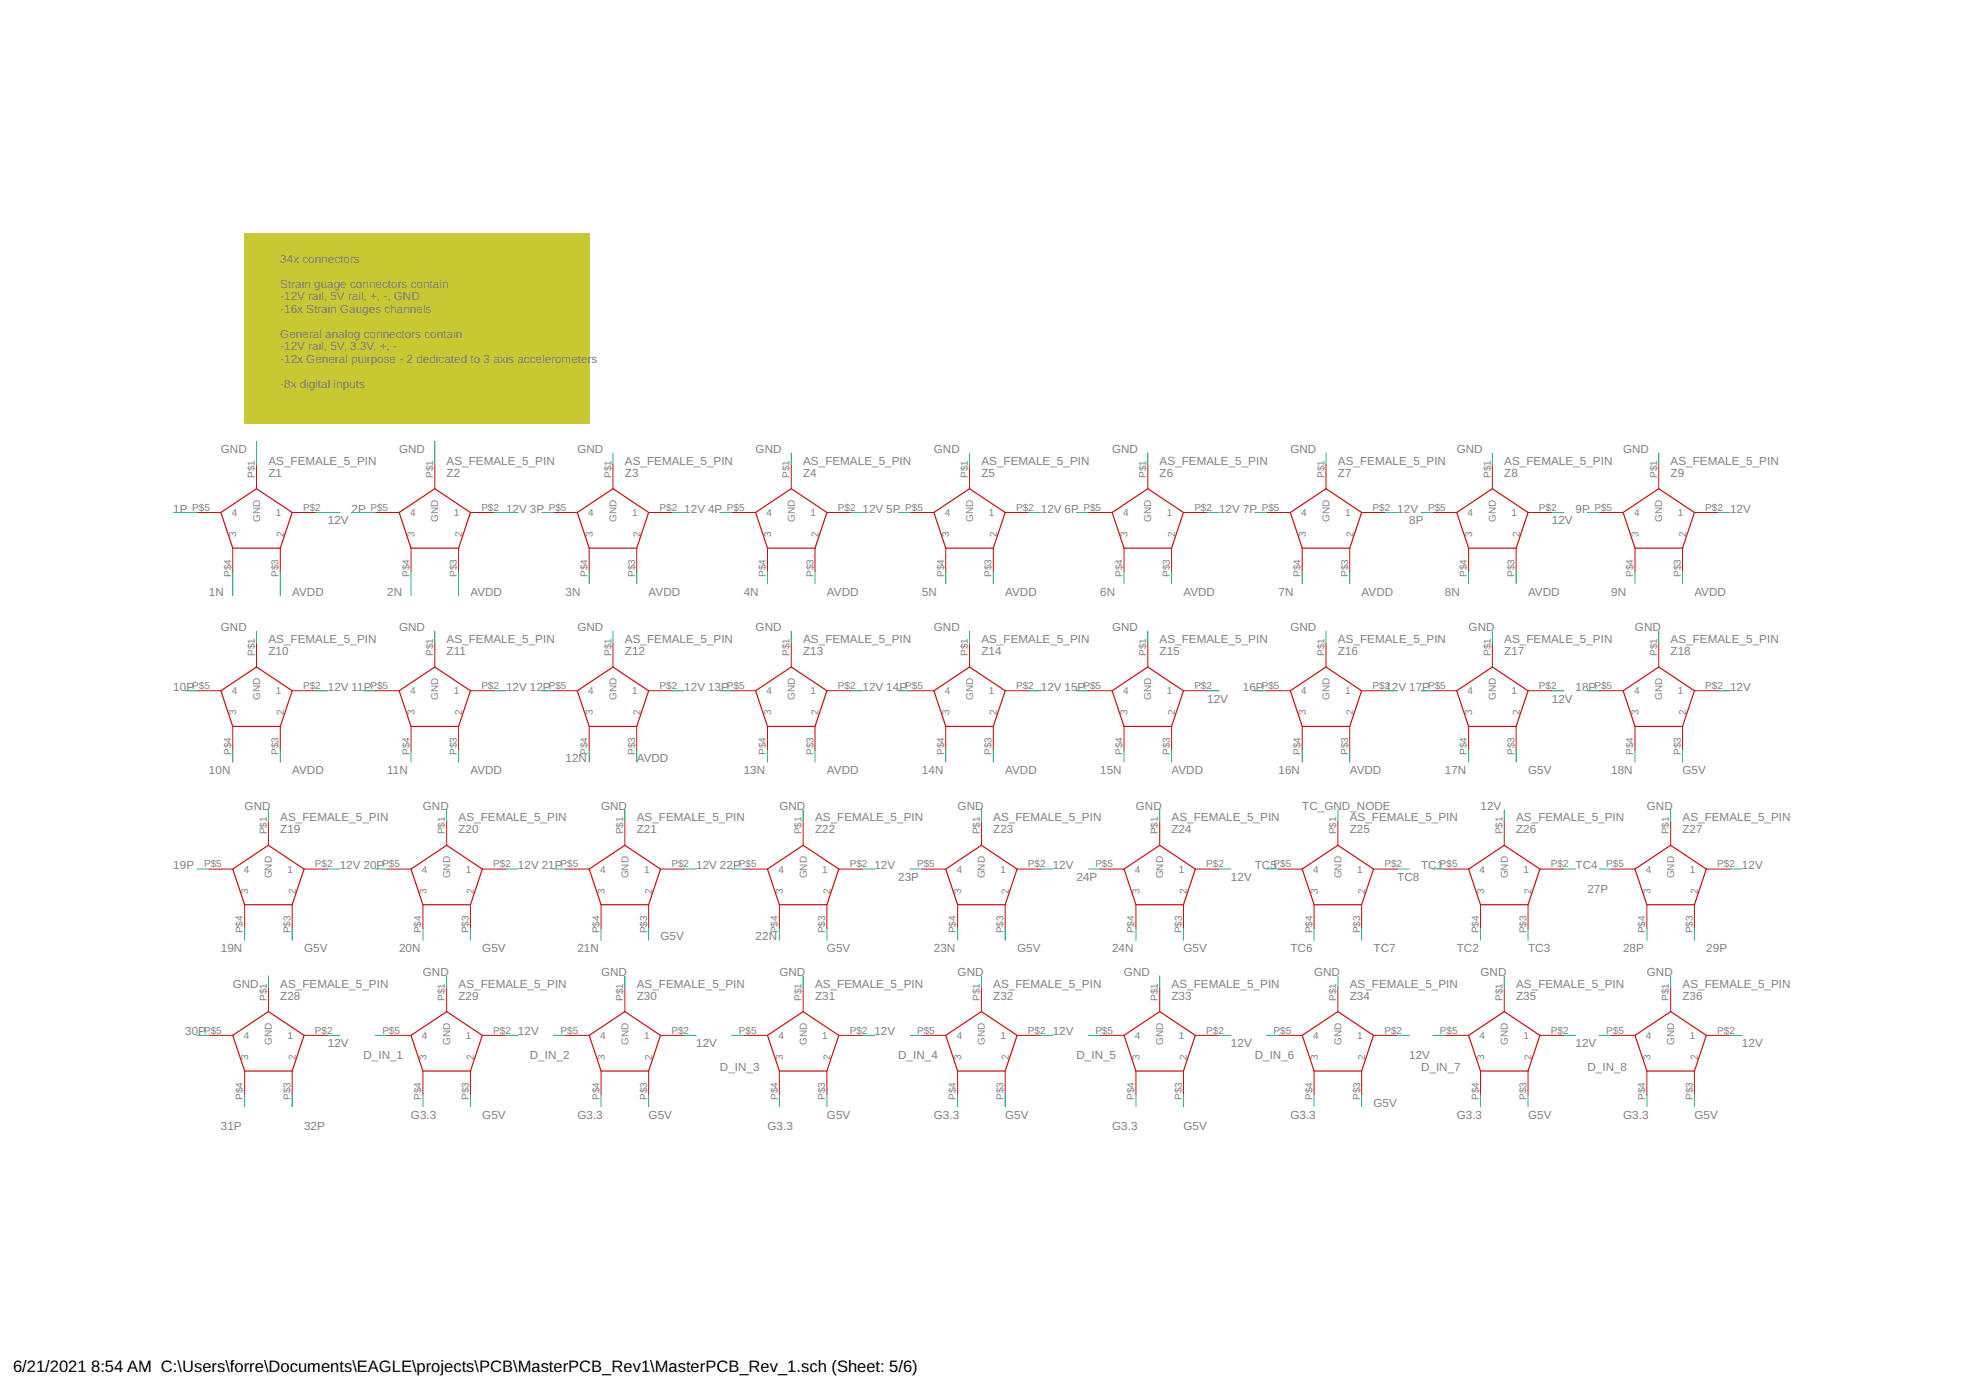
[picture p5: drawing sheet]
<svg xmlns="http://www.w3.org/2000/svg" width="420mm" height="297mm" viewBox="0 0 420 297" stroke-linecap="round" stroke-linejoin="round" font-family="sans-serif">
<path d="M52.3 49.8h73.6v40.7h-73.6z" fill="#c8c832" stroke="#c8c832" stroke-width=".21"/>
<g fill="none" stroke="#c90d0c" stroke-width=".25">
<path d="M47.2 109.5l7.6-5.1 7.6 5.1-2.5 7.6h-10.2zM85.3 109.5l7.6-5.1 7.6 5.1-2.5 7.6h-10.2zM123.4 109.5l7.6-5.1 7.6 5.1-2.5 7.6h-10.2zM161.5 109.5l7.6-5.1 7.6 5.1-2.5 7.6h-10.2zM199.6 109.5l7.6-5.1 7.6 5.1-2.5 7.6h-10.2zM237.7 109.5l7.6-5.1 7.6 5.1-2.5 7.6h-10.2zM275.8 109.5l7.6-5.1 7.6 5.1-2.5 7.6h-10.2zM311.3 109.5l7.6-5.1 7.7 5.1-2.6 7.6h-10.1zM346.9 109.5l7.6-5.1 7.6 5.1-2.5 7.6h-10.2zM47.2 147.6l7.6-5.1 7.6 5.1-2.5 7.6h-10.2zM85.3 147.6l7.6-5.1 7.6 5.1-2.5 7.6h-10.2zM123.4 147.6l7.6-5.1 7.6 5.1-2.5 7.6h-10.2z"/>
<path d="M161.5 147.6l7.6-5.1 7.6 5.1-2.5 7.6h-10.2zM199.6 147.6l7.6-5.1 7.6 5.1-2.5 7.6h-10.2zM237.7 147.6l7.6-5.1 7.6 5.1-2.5 7.6h-10.2zM275.8 147.6l7.6-5.1 7.6 5.1-2.5 7.6h-10.2zM311.3 147.6l7.6-5.1 7.7 5.1-2.6 7.6h-10.1zM346.9 147.6l7.6-5.1 7.6 5.1-2.5 7.6h-10.2zM49.7 185.7l7.7-5.1 7.6 5.1-2.6 7.6h-10.1zM87.8 185.7l7.7-5.1 7.6 5.1-2.6 7.6h-10.1zM125.9 185.7l7.6-5.1 7.7 5.1-2.6 7.6h-10.1zM164 185.7l7.6-5.1 7.7 5.1-2.6 7.6h-10.1zM202.1 185.7l7.6-5.1 7.7 5.1-2.6 7.6h-10.1zM240.2 185.7l7.6-5.1 7.7 5.1-2.6 7.6h-10.1z"/>
<path d="M278.3 185.7l7.6-5.1 7.6 5.1-2.5 7.6h-10.2zM313.9 185.7l7.6-5.1 7.6 5.1-2.5 7.6h-10.2zM349.4 185.7l7.6-5.1 7.7 5.1-2.6 7.6h-10.1zM49.7 221.3l7.7-5.1 7.6 5.1-2.6 7.6h-10.1zM87.8 221.3l7.7-5.1 7.6 5.1-2.6 7.6h-10.1zM125.9 221.3l7.6-5.1 7.7 5.1-2.6 7.6h-10.1zM164 221.3l7.6-5.1 7.7 5.1-2.6 7.6h-10.1zM202.1 221.3l7.6-5.1 7.7 5.1-2.6 7.6h-10.1zM240.2 221.3l7.6-5.1 7.7 5.1-2.6 7.6h-10.1zM278.3 221.3l7.6-5.1 7.6 5.1-2.5 7.6h-10.2zM313.9 221.3l7.6-5.1 7.6 5.1-2.5 7.6h-10.2zM349.4 221.3l7.6-5.1 7.7 5.1-2.6 7.6h-10.1z"/>
</g>
<g fill="none" stroke="#c90d0c" stroke-width=".21">
<path d="M54.8 99.4v5M92.9 99.4v5M131 99.4v5M169.1 99.4v5M207.2 99.4v5M245.3 99.4v5M283.4 99.4v5M318.9 99.4v5M354.5 99.4v5M42.1 109.5h5.1M49.7 117.1v5.1M59.9 117.1v5.1"/>
<path d="M62.4 109.5h5.1M80.2 109.5h5.1M87.8 117.1v5.1M98 117.1v5.1M100.5 109.5h5.1M118.3 109.5h5.1M125.9 117.1v5.1M136.1 117.1v5.1M138.6 109.5h5.1M156.4 109.5h5.1M164 117.1v5.1M174.2 117.1v5.1"/>
<path d="M176.7 109.5h5.1M194.5 109.5h5.1M202.1 117.1v5.1M212.3 117.1v5.1M214.8 109.5h5.1M232.6 109.5h5.1M240.2 117.1v5.1M250.4 117.1v5.1M252.9 109.5h5.1M270.7 109.5h5.1M278.3 117.1v5.1M288.5 117.1v5.1"/>
<path d="M291 109.5h5.1M306.2 109.5h5.1M313.9 117.1v5.1M324 117.1v5.1M326.6 109.5h5M341.8 109.5h5.1M349.4 117.1v5.1M359.6 117.1v5.1M362.1 109.5h5.1M54.8 137.5v5M92.9 137.5v5M131 137.5v5"/>
<path d="M169.1 137.5v5M207.2 137.5v5M245.3 137.5v5M283.4 137.5v5M318.9 137.5v5M354.5 137.5v5M42.1 147.6h5.1M49.7 155.2v5.1M59.9 155.2v5.1M62.4 147.6h5.1M80.2 147.6h5.1M87.8 155.2v5.1"/>
<path d="M98 155.2v5.1M100.5 147.6h5.1M118.3 147.6h5.1M125.9 155.2v5.1M136.1 155.2v5.1M138.6 147.6h5.1M156.4 147.6h5.1M164 155.2v5.1M174.2 155.2v5.1M176.7 147.6h5.1M194.5 147.6h5.1M202.1 155.2v5.1"/>
<path d="M212.3 155.2v5.1M214.8 147.6h5.1M232.6 147.6h5.1M240.2 155.2v5.1M250.4 155.2v5.1M252.9 147.6h5.1M270.7 147.6h5.1M278.3 155.2v5.1M288.5 155.2v5.1M291 147.6h5.1M306.2 147.6h5.1M313.9 155.2v5.1"/>
<path d="M324 155.2v5.1M326.6 147.6h5M341.8 147.6h5.1M349.4 155.2v5.1M359.6 155.2v5.1M362.1 147.6h5.1M57.4 175.6v5M95.5 175.6v5M133.5 175.6v5M171.6 175.6v5M209.7 175.6v5M247.8 175.6v5"/>
<path d="M285.9 175.6v5M321.5 175.6v5M357 175.6v5M44.7 185.7h5M52.3 193.3v5.1M62.4 193.3v5.1M65 185.7h5.1M82.8 185.7h5M90.4 193.3v5.1M100.5 193.3v5.1M103.1 185.7h5.1M120.8 185.7h5.1"/>
<path d="M128.5 193.3v5.1M138.6 193.3v5.1M141.2 185.7h5M158.9 185.7h5.1M166.6 193.3v5.1M176.7 193.3v5.1M179.3 185.7h5M197 185.7h5.1M204.7 193.3v5.1M214.8 193.3v5.1M217.4 185.7h5M235.1 185.7h5.1"/>
<path d="M242.8 193.3v5.1M252.9 193.3v5.1M255.5 185.7h5M273.2 185.7h5.1M280.8 193.3v5.1M291 193.3v5.1M293.5 185.7h5.1M308.8 185.7h5.1M316.4 193.3v5.1M326.6 193.3v5.1M329.1 185.7h5.1M344.3 185.7h5.1"/>
<path d="M352 193.3v5.1M362.1 193.3v5.1M364.7 185.7h5M57.4 211.1v5.1M95.5 211.1v5.1M133.5 211.1v5.1M171.6 211.1v5.1M209.7 211.1v5.1M247.8 211.1v5.1M285.9 211.1v5.1M321.5 211.1v5.1M357 211.1v5.1"/>
<path d="M44.7 221.3h5M52.3 228.9v5.1M62.4 228.9v5.1M65 221.3h5.1M82.8 221.3h5M90.4 228.9v5.1M100.5 228.9v5.1M103.1 221.3h5.1M120.8 221.3h5.1M128.5 228.9v5.1M138.6 228.9v5.1M141.2 221.3h5"/>
<path d="M158.9 221.3h5.1M166.6 228.9v5.1M176.7 228.9v5.1M179.3 221.3h5M197 221.3h5.1M204.7 228.9v5.1M214.8 228.9v5.1M217.4 221.3h5M235.1 221.3h5.1M242.8 228.9v5.1M252.9 228.9v5.1M255.5 221.3h5"/>
<path d="M273.2 221.3h5.1M280.8 228.9v5.1M291 228.9v5.1M293.5 221.3h5.1M308.8 221.3h5.1M316.4 228.9v5.1M326.6 228.9v5.1M329.1 221.3h5.1M344.3 221.3h5.1M352 228.9v5.1M362.1 228.9v5.1M364.7 221.3h5"/>
</g>
<g fill="none" stroke="#0dab76" stroke-width=".21">
<path d="M54.8 94.3v5.1M92.9 94.3v5.1M131 96.8v2.6M169.1 96.8v2.6M207.2 96.8v2.6M245.3 96.8v2.6M283.4 96.8v2.6M318.9 96.8v2.6M354.5 96.8v2.6M37 109.5h5.1M67.5 109.5h5.1M75.1 109.5h5.1"/>
<path d="M105.6 109.5h5.1M115.8 109.5h2.5M143.7 109.5h2.5M153.9 109.5h2.5M181.8 109.5h2.5M192 109.5h2.5M219.9 109.5h2.5M230.1 109.5h2.5M258 109.5h2.5M268.1 109.5h2.6M296.1 109.5h2.5M303.7 109.5h2.5"/>
<path d="M331.6 109.5h2.6M339.3 109.5h2.5M367.2 109.5h2.5M49.7 122.2v5.1M54.8 134.9v2.6M59.9 122.2v5.1M87.8 122.2v5.1M92.9 134.9v2.6M98 122.2v5.1M125.9 122.2v2.6M131 134.9v2.6M136.1 122.2v2.6"/>
<path d="M164 122.2v2.6M169.1 134.9v2.6M174.2 122.2v2.6M202.1 122.2v2.6M207.2 134.9v2.6M212.3 122.2v2.6M240.2 122.2v2.6M245.3 134.9v2.6M250.4 122.2v2.6M278.3 122.2v2.6M283.4 134.9v2.6M288.5 122.2v2.6"/>
<path d="M313.9 122.2v2.6M318.9 134.9v2.6M324 122.2v2.6M349.4 122.2v2.6M354.5 134.9v2.6M359.6 122.2v2.6M39.6 147.6h2.5M67.5 147.6h2.6M77.7 147.6h2.5M105.6 147.6h2.6M115.8 147.6h2.5M143.7 147.6h2.5"/>
<path d="M153.9 147.6h2.5M181.8 147.6h2.5M192 147.6h2.5M219.9 147.6h2.5M230.1 147.6h2.5M258 147.6h2.5M268.1 147.6h2.6M296.1 147.6h2.5M303.7 147.6h2.5M331.6 147.6h2.6M339.3 147.6h2.5M367.2 147.6h2.5"/>
<path d="M49.7 160.3v2.6M57.4 173v2.6M59.9 160.3v2.6M87.8 160.3v2.6M95.5 173v2.6M98 160.3v2.6M125.9 160.3v2.6M133.5 173v2.6M136.1 160.3v2.6M164 160.3v2.6M171.6 173v2.6M174.2 160.3v2.6"/>
<path d="M202.1 160.3v2.6M209.7 173v2.6M212.3 160.3v2.6M240.2 160.3v2.6M247.8 173v2.6M250.4 160.3v2.6M278.3 160.3v2.6M285.9 173v2.6M288.5 160.3v2.6M313.9 160.3v2.6M321.5 173v2.6M324 160.3v2.6"/>
<path d="M349.4 160.3v2.6M357 173v2.6M359.6 160.3v2.6M42.1 185.7h2.6M52.3 198.4v2.5M62.4 198.4v2.5M70.1 185.7h2.5M80.2 185.7h2.6M90.4 198.4v2.5M100.5 198.4v2.5M108.2 185.7h2.5M118.3 185.7h2.5"/>
<path d="M128.5 198.4v2.5M138.6 198.4v2.5M146.2 185.7h2.6M156.4 185.7h2.5M166.6 198.4v2.5M176.7 198.4v2.5M184.3 185.7h2.6M194.5 185.7h2.5M204.7 198.4v2.5M214.8 198.4v2.5M222.4 185.7h2.6M232.6 185.7h2.5"/>
<path d="M242.8 198.4v2.5M252.9 198.4v2.5M260.5 185.7h2.6M270.7 185.7h2.5M280.8 198.4v2.5M291 198.4v2.5M298.6 185.7h2.6M306.2 185.7h2.6M316.4 198.4v2.5M326.6 198.4v2.5M334.2 185.7h2.5M341.8 185.7h2.5"/>
<path d="M352 198.4v2.5M362.1 198.4v2.5M369.7 185.7h2.6M57.4 208.6v2.5M95.5 208.6v2.5M133.5 208.6v2.5M171.6 208.6v2.5M209.7 208.6v2.5M247.8 208.6v2.5M285.9 208.6v2.5M321.5 208.6v2.5M357 208.6v2.5"/>
<path d="M42.1 221.3h2.6M52.3 234v2.5M62.4 234v2.5M70.1 221.3h2.5M80.2 221.3h2.6M90.4 234v2.5M100.5 234v2.5M108.2 221.3h2.5M118.3 221.3h2.5M128.5 234v2.5M138.6 234v2.5M146.2 221.3h2.6"/>
<path d="M156.4 221.3h2.5M166.6 234v2.5M176.7 234v2.5M184.3 221.3h2.6M194.5 221.3h2.5M204.7 234v2.5M214.8 234v2.5M222.4 221.3h2.6M232.6 221.3h2.5M242.8 234v2.5M252.9 234v2.5M260.5 221.3h2.6"/>
<path d="M270.7 221.3h2.5M280.8 234v2.5M291 234v2.5M298.6 221.3h2.6M306.2 221.3h2.6M316.4 234v2.5M326.6 234v2.5M334.2 221.3h2.5M341.8 221.3h2.5M352 234v2.5M362.1 234v2.5M369.7 221.3h2.6"/>
</g>
<g font-size="3.5">
<text x="2.8" y="293.2">6/21/2021</text>
<text x="19.5" y="293.2">8:54 AM C:\Users\forre\Documents\EAGLE\projects\PCB\MasterPCB_Rev1\MasterPCB_Rev_1.sch (Sheet: 5/6)</text>
</g>
<g font-size="2.5" fill="#808080">
<text x="59.9" y="56.2">34x connectors</text>
<text x="59.9" y="61.5">Strain guage connectors contain</text>
<text x="59.9" y="64.2">-12V rail, 5V rail, +, -, GND</text>
<text x="59.9" y="66.9">-16x Strain Gauges channels</text>
<text x="59.9" y="72.2">General analog connectors contain</text>
<text x="59.9" y="74.9">-12V rail, 5V, 3.3V, +, -</text>
<text x="59.9" y="77.5">-12x General puirpose - 2 dedicated to 3 axis accelerometer</text>
<text x="126.4" y="77.5">s</text>
<text x="59.9" y="82.9">-8x digital inputs</text>
<text x="47.2" y="96.8">GND</text>
<text x="57.4" y="99.4">AS_FEMALE_5_PIN</text>
<text x="57.4" y="101.9">Z1</text>
<text x="85.3" y="96.8">GND</text>
<text x="95.5" y="99.4">AS_FEMALE_5_PIN</text>
<text x="95.5" y="101.9">Z2</text>
<text x="123.4" y="96.8">GND</text>
<text x="133.5" y="99.4">AS_FEMALE_5_PIN</text>
<text x="133.5" y="101.9">Z3</text>
<text x="161.5" y="96.8">GND</text>
<text x="171.6" y="99.4">AS_FEMALE_5_PIN</text>
<text x="171.6" y="101.9">Z4</text>
<text x="199.6" y="96.8">GND</text>
<text x="209.7" y="99.4">AS_FEMALE_5_PIN</text>
<text x="209.7" y="101.9">Z5</text>
<text x="237.7" y="96.8">GND</text>
<text x="247.8" y="99.4">AS_FEMALE_5_PIN</text>
<text x="247.8" y="101.9">Z6</text>
<text x="275.8" y="96.8">GND</text>
<text x="285.9" y="99.4">AS_FEMALE_5_PIN</text>
<text x="285.9" y="101.9">Z7</text>
<text x="311.3" y="96.8">GND</text>
<text x="321.5" y="99.4">AS_FEMALE_5_PIN</text>
<text x="321.5" y="101.9">Z8</text>
<text x="346.9" y="96.8">GND</text>
<text x="357" y="99.4">AS_FEMALE_5_PIN</text>
<text x="357" y="101.9">Z9</text>
<text x="37" y="109.5">1P</text>
<text x="70.1" y="112.1">12V</text>
<text x="75.1" y="109.5">2P</text>
<text x="108.2" y="109.5">12V 3P</text>
<text x="146.2" y="109.5">12V 4P</text>
<text x="184.3" y="109.5">12V 5P</text>
<text x="222.4" y="109.5">12V 6P</text>
<text x="260.5" y="109.5">12V 7P</text>
<text x="298.6" y="109.5">12V</text>
<text x="301.2" y="112.1">8P</text>
<text x="331.6" y="112.1">12V</text>
<text x="336.7" y="109.5">9P</text>
<text x="369.7" y="109.5">12V</text>
<text x="44.7" y="127.3">1N</text>
<text x="62.4" y="127.3">AVDD</text>
<text x="82.8" y="127.3">2N</text>
<text x="100.5" y="127.3">AVDD</text>
<text x="120.9" y="127.3">3N</text>
<text x="138.6" y="127.3">AVDD</text>
<text x="158.9" y="127.3">4N</text>
<text x="176.7" y="127.3">AVDD</text>
<text x="197" y="127.3">5N</text>
<text x="214.8" y="127.3">AVDD</text>
<text x="235.1" y="127.3">6N</text>
<text x="252.9" y="127.3">AVDD</text>
<text x="273.2" y="127.3">7N</text>
<text x="291" y="127.3">AVDD</text>
<text x="308.8" y="127.3">8N</text>
<text x="326.6" y="127.3">AVDD</text>
<text x="344.3" y="127.3">9N</text>
<text x="362.1" y="127.3">AVDD</text>
<text x="47.2" y="134.9">GND</text>
<text x="57.4" y="137.5">AS_FEMALE_5_PIN</text>
<text x="85.3" y="134.9">GND</text>
<text x="95.5" y="137.5">AS_FEMALE_5_PIN</text>
<text x="123.4" y="134.9">GND</text>
<text x="133.5" y="137.5">AS_FEMALE_5_PIN</text>
<text x="161.5" y="134.9">GND</text>
<text x="171.6" y="137.5">AS_FEMALE_5_PIN</text>
<text x="199.6" y="134.9">GND</text>
<text x="209.7" y="137.5">AS_FEMALE_5_PIN</text>
<text x="237.7" y="134.9">GND</text>
<text x="247.8" y="137.5">AS_FEMALE_5_PIN</text>
<text x="275.8" y="134.9">GND</text>
<text x="285.9" y="137.5">AS_FEMALE_5_PIN</text>
<text x="313.9" y="134.9">GND</text>
<text x="321.5" y="137.5">AS_FEMALE_5_PIN</text>
<text x="349.4" y="134.9">GND</text>
<text x="357" y="137.5">AS_FEMALE_5_PIN</text>
<text x="57.4" y="140">Z10</text>
<text x="95.5" y="140">Z11</text>
<text x="133.5" y="140">Z12</text>
<text x="171.6" y="140">Z13</text>
<text x="209.7" y="140">Z14</text>
<text x="247.8" y="140">Z15</text>
<text x="285.9" y="140">Z16</text>
<text x="321.5" y="140">Z17</text>
<text x="357" y="140">Z18</text>
<text x="37" y="147.6">10P</text>
<text x="70.1" y="147.6">12V 11P</text>
<text x="108.2" y="147.6">12V 12P</text>
<text x="146.2" y="147.6">12V 13P</text>
<text x="184.3" y="147.6">12V 14P</text>
<text x="222.4" y="147.6">12V 15P</text>
<text x="265.6" y="147.6">16P</text>
<text x="296.1" y="147.6">12V 17P</text>
<text x="336.7" y="147.6">18P</text>
<text x="369.7" y="147.6">12V</text>
<text x="258" y="150.2">12V</text>
<text x="331.6" y="150.2">12V</text>
<text x="44.7" y="165.4">10N</text>
<text x="62.4" y="165.4">AVDD</text>
<text x="82.8" y="165.4">11N</text>
<text x="100.5" y="165.4">AVDD</text>
<text x="120.9" y="162.9">12N</text>
<text x="136.1" y="162.9">AVDD</text>
<text x="158.9" y="165.4">13N</text>
<text x="176.7" y="165.4">AVDD</text>
<text x="197" y="165.4">14N</text>
<text x="214.8" y="165.4">AVDD</text>
<text x="235.1" y="165.4">15N</text>
<text x="250.4" y="165.4">AVDD</text>
<text x="273.2" y="165.4">16N</text>
<text x="288.5" y="165.4">AVDD</text>
<text x="308.8" y="165.4">17N</text>
<text x="326.6" y="165.4">G5V</text>
<text x="344.3" y="165.4">18N</text>
<text x="359.6" y="165.4">G5V</text>
<text x="52.3" y="173">GND</text>
<text x="90.4" y="173">GND</text>
<text x="128.5" y="173">GND</text>
<text x="166.6" y="173">GND</text>
<text x="204.7" y="173">GND</text>
<text x="242.8" y="173">GND</text>
<text x="278.3" y="173">TC_GND_NODE</text>
<text x="316.4" y="173">12V</text>
<text x="352" y="173">GND</text>
<text x="59.9" y="175.5">AS_FEMALE_5_PIN</text>
<text x="59.9" y="178.1">Z19</text>
<text x="98" y="175.5">AS_FEMALE_5_PIN</text>
<text x="98" y="178.1">Z20</text>
<text x="136.1" y="175.5">AS_FEMALE_5_PIN</text>
<text x="136.1" y="178.1">Z21</text>
<text x="174.2" y="175.5">AS_FEMALE_5_PIN</text>
<text x="174.2" y="178.1">Z22</text>
<text x="212.3" y="175.5">AS_FEMALE_5_PIN</text>
<text x="212.3" y="178.1">Z23</text>
<text x="250.4" y="175.5">AS_FEMALE_5_PIN</text>
<text x="250.4" y="178.1">Z24</text>
<text x="288.5" y="175.5">AS_FEMALE_5_PIN</text>
<text x="288.5" y="178.1">Z25</text>
<text x="324" y="175.5">AS_FEMALE_5_PIN</text>
<text x="324" y="178.1">Z26</text>
<text x="359.6" y="175.5">AS_FEMALE_5_PIN</text>
<text x="359.6" y="178.1">Z27</text>
<text x="37" y="185.7">19P</text>
<text x="72.6" y="185.7">12V 20P</text>
<text x="110.7" y="185.7">12V 21P</text>
<text x="148.8" y="185.7">12V 22P</text>
<text x="186.9" y="185.7">12V</text>
<text x="225" y="185.7">12V</text>
<text x="268.1" y="185.7">TC5</text>
<text x="303.7" y="185.7">TC1</text>
<text x="336.7" y="185.7">TC4</text>
<text x="372.3" y="185.7">12V</text>
<text x="192" y="188.2">23P</text>
<text x="230.1" y="188.2">24P</text>
<text x="263.1" y="188.2">12V</text>
<text x="298.6" y="188.2">TC8</text>
<text x="339.3" y="190.8">27P</text>
<text x="47.2" y="203.5">19N</text>
<text x="65" y="203.5">G5V</text>
<text x="85.3" y="203.5">20N</text>
<text x="103.1" y="203.5">G5V</text>
<text x="123.4" y="203.5">21N</text>
<text x="141.2" y="200.9">G5V</text>
<text x="161.5" y="200.9">22N</text>
<text x="176.7" y="203.5">G5V</text>
<text x="199.6" y="203.5">23N</text>
<text x="217.4" y="203.5">G5V</text>
<text x="237.7" y="203.5">24N</text>
<text x="252.9" y="203.5">G5V</text>
<text x="275.8" y="203.5">TC6</text>
<text x="293.5" y="203.5">TC7</text>
<text x="311.3" y="203.5">TC2</text>
<text x="326.6" y="203.5">TC3</text>
<text x="346.9" y="203.5">28P</text>
<text x="364.7" y="203.5">29P</text>
<text x="90.4" y="208.6">GND</text>
<text x="128.5" y="208.6">GND</text>
<text x="166.6" y="208.6">GND</text>
<text x="204.7" y="208.6">GND</text>
<text x="240.2" y="208.6">GND</text>
<text x="280.8" y="208.6">GND</text>
<text x="316.4" y="208.6">GND</text>
<text x="352" y="208.6">GND</text>
<text x="49.7" y="211.1">GND</text>
<text x="59.9" y="211.1">AS_FEMALE_5_PIN</text>
<text x="59.9" y="213.6">Z28</text>
<text x="98" y="211.1">AS_FEMALE_5_PIN</text>
<text x="98" y="213.6">Z29</text>
<text x="136.1" y="211.1">AS_FEMALE_5_PIN</text>
<text x="136.1" y="213.6">Z30</text>
<text x="174.2" y="211.1">AS_FEMALE_5_PIN</text>
<text x="174.2" y="213.6">Z31</text>
<text x="212.3" y="211.1">AS_FEMALE_5_PIN</text>
<text x="212.3" y="213.6">Z32</text>
<text x="250.4" y="211.1">AS_FEMALE_5_PIN</text>
<text x="250.4" y="213.6">Z33</text>
<text x="288.5" y="211.1">AS_FEMALE_5_PIN</text>
<text x="288.5" y="213.6">Z34</text>
<text x="324" y="211.1">AS_FEMALE_5_PIN</text>
<text x="324" y="213.6">Z35</text>
<text x="359.6" y="211.1">AS_FEMALE_5_PIN</text>
<text x="359.6" y="213.6">Z36</text>
<text x="39.6" y="221.3">30P</text>
<text x="110.7" y="221.3">12V</text>
<text x="186.9" y="221.3">12V</text>
<text x="225" y="221.3">12V</text>
<text x="70.1" y="223.8">12V</text>
<text x="77.7" y="226.3">D_IN_1</text>
<text x="113.2" y="226.3">D_IN_2</text>
<text x="148.8" y="223.8">12V</text>
<text x="192" y="226.3">D_IN_4</text>
<text x="230.1" y="226.3">D_IN_5</text>
<text x="263.1" y="223.8">12V</text>
<text x="268.1" y="226.3">D_IN_6</text>
<text x="301.2" y="226.3">12V</text>
<text x="336.7" y="223.8">12V</text>
<text x="372.3" y="223.8">12V</text>
<text x="153.9" y="228.9">D_IN_3</text>
<text x="303.7" y="228.9">D_IN_7</text>
<text x="339.3" y="228.9">D_IN_8</text>
<text x="87.8" y="239">G3.3</text>
<text x="103.1" y="239">G5V</text>
<text x="123.4" y="239">G3.3</text>
<text x="138.6" y="239">G5V</text>
<text x="176.7" y="239">G5V</text>
<text x="199.6" y="239">G3.3</text>
<text x="214.8" y="239">G5V</text>
<text x="275.8" y="239">G3.3</text>
<text x="293.5" y="236.5">G5V</text>
<text x="311.3" y="239">G3.3</text>
<text x="326.6" y="239">G5V</text>
<text x="346.9" y="239">G3.3</text>
<text x="362.1" y="239">G5V</text>
<text x="47.2" y="241.6">31P</text>
<text x="65" y="241.6">32P</text>
<text x="164" y="241.6">G3.3</text>
<text x="237.7" y="241.6">G3.3</text>
<text x="252.9" y="241.6">G5V</text>
</g>
<g font-size="2.1" fill="#808080">
<text x="54.5" y="102.1" transform="rotate(-90 54.5 102.1)">P$1</text>
<text x="92.6" y="102.1" transform="rotate(-90 92.6 102.1)">P$1</text>
<text x="130.7" y="102.1" transform="rotate(-90 130.7 102.1)">P$1</text>
<text x="168.7" y="102.1" transform="rotate(-90 168.7 102.1)">P$1</text>
<text x="206.8" y="102.1" transform="rotate(-90 206.8 102.1)">P$1</text>
<text x="244.9" y="102.1" transform="rotate(-90 244.9 102.1)">P$1</text>
<text x="283" y="102.1" transform="rotate(-90 283 102.1)">P$1</text>
<text x="318.6" y="102.1" transform="rotate(-90 318.6 102.1)">P$1</text>
<text x="354.1" y="102.1" transform="rotate(-90 354.1 102.1)">P$1</text>
<text x="41.1" y="109.2">P$5</text>
<text x="49.5" y="110.3">4</text>
<text x="55.6" y="111.5" transform="rotate(-90 55.6 111.5)">GND</text>
<text x="58.9" y="110.3">1</text>
<text x="64.8" y="109.2">P$2</text>
<text x="79.2" y="109.2">P$5</text>
<text x="87.6" y="110.3">4</text>
<text x="93.7" y="111.5" transform="rotate(-90 93.7 111.5)">GND</text>
<text x="97" y="110.3">1</text>
<text x="102.9" y="109.2">P$2</text>
<text x="117.3" y="109.2">P$5</text>
<text x="125.7" y="110.3">4</text>
<text x="131.8" y="111.5" transform="rotate(-90 131.8 111.5)">GND</text>
<text x="135.1" y="110.3">1</text>
<text x="141" y="109.2">P$2</text>
<text x="155.4" y="109.2">P$5</text>
<text x="163.8" y="110.3">4</text>
<text x="169.9" y="111.5" transform="rotate(-90 169.9 111.5)">GND</text>
<text x="173.2" y="110.3">1</text>
<text x="179.1" y="109.2">P$2</text>
<text x="193.5" y="109.2">P$5</text>
<text x="201.9" y="110.3">4</text>
<text x="208" y="111.5" transform="rotate(-90 208 111.5)">GND</text>
<text x="211.3" y="110.3">1</text>
<text x="217.2" y="109.2">P$2</text>
<text x="231.5" y="109.2">P$5</text>
<text x="240" y="110.3">4</text>
<text x="246.1" y="111.5" transform="rotate(-90 246.1 111.5)">GND</text>
<text x="249.4" y="110.3">1</text>
<text x="255.2" y="109.2">P$2</text>
<text x="269.6" y="109.2">P$5</text>
<text x="278.1" y="110.3">4</text>
<text x="284.1" y="111.5" transform="rotate(-90 284.1 111.5)">GND</text>
<text x="287.5" y="110.3">1</text>
<text x="293.3" y="109.2">P$2</text>
<text x="305.2" y="109.2">P$5</text>
<text x="313.7" y="110.3">4</text>
<text x="319.7" y="111.5" transform="rotate(-90 319.7 111.5)">GND</text>
<text x="323" y="110.3">1</text>
<text x="328.9" y="109.2">P$2</text>
<text x="340.8" y="109.2">P$5</text>
<text x="349.2" y="110.3">4</text>
<text x="355.3" y="111.5" transform="rotate(-90 355.3 111.5)">GND</text>
<text x="358.6" y="110.3">1</text>
<text x="364.5" y="109.2">P$2</text>
<text x="50.5" y="114.8" transform="rotate(-90 50.5 114.8)">3</text>
<text x="60.7" y="114.8" transform="rotate(-90 60.7 114.8)">2</text>
<text x="88.6" y="114.8" transform="rotate(-90 88.6 114.8)">3</text>
<text x="98.8" y="114.8" transform="rotate(-90 98.8 114.8)">2</text>
<text x="126.7" y="114.8" transform="rotate(-90 126.7 114.8)">3</text>
<text x="136.9" y="114.8" transform="rotate(-90 136.9 114.8)">2</text>
<text x="164.8" y="114.8" transform="rotate(-90 164.8 114.8)">3</text>
<text x="174.9" y="114.8" transform="rotate(-90 174.9 114.8)">2</text>
<text x="202.9" y="114.8" transform="rotate(-90 202.9 114.8)">3</text>
<text x="213" y="114.8" transform="rotate(-90 213 114.8)">2</text>
<text x="241" y="114.8" transform="rotate(-90 241 114.8)">3</text>
<text x="251.1" y="114.8" transform="rotate(-90 251.1 114.8)">2</text>
<text x="279.1" y="114.8" transform="rotate(-90 279.1 114.8)">3</text>
<text x="289.2" y="114.8" transform="rotate(-90 289.2 114.8)">2</text>
<text x="314.6" y="114.8" transform="rotate(-90 314.6 114.8)">3</text>
<text x="324.8" y="114.8" transform="rotate(-90 324.8 114.8)">2</text>
<text x="350.2" y="114.8" transform="rotate(-90 350.2 114.8)">3</text>
<text x="360.3" y="114.8" transform="rotate(-90 360.3 114.8)">2</text>
<text x="49.4" y="123.3" transform="rotate(-90 49.4 123.3)">P$4</text>
<text x="59.5" y="123.3" transform="rotate(-90 59.5 123.3)">P$3</text>
<text x="87.5" y="123.3" transform="rotate(-90 87.5 123.3)">P$4</text>
<text x="97.6" y="123.3" transform="rotate(-90 97.6 123.3)">P$3</text>
<text x="125.6" y="123.3" transform="rotate(-90 125.6 123.3)">P$4</text>
<text x="135.7" y="123.3" transform="rotate(-90 135.7 123.3)">P$3</text>
<text x="163.7" y="123.3" transform="rotate(-90 163.7 123.3)">P$4</text>
<text x="173.8" y="123.3" transform="rotate(-90 173.8 123.3)">P$3</text>
<text x="201.8" y="123.3" transform="rotate(-90 201.8 123.3)">P$4</text>
<text x="211.9" y="123.3" transform="rotate(-90 211.9 123.3)">P$3</text>
<text x="239.9" y="123.3" transform="rotate(-90 239.9 123.3)">P$4</text>
<text x="250" y="123.3" transform="rotate(-90 250 123.3)">P$3</text>
<text x="278" y="123.3" transform="rotate(-90 278 123.3)">P$4</text>
<text x="288.1" y="123.3" transform="rotate(-90 288.1 123.3)">P$3</text>
<text x="313.5" y="123.3" transform="rotate(-90 313.5 123.3)">P$4</text>
<text x="323.7" y="123.3" transform="rotate(-90 323.7 123.3)">P$3</text>
<text x="349.1" y="123.3" transform="rotate(-90 349.1 123.3)">P$4</text>
<text x="359.2" y="123.3" transform="rotate(-90 359.2 123.3)">P$3</text>
<text x="54.5" y="140.2" transform="rotate(-90 54.5 140.2)">P$1</text>
<text x="92.6" y="140.2" transform="rotate(-90 92.6 140.2)">P$1</text>
<text x="130.7" y="140.2" transform="rotate(-90 130.7 140.2)">P$1</text>
<text x="168.7" y="140.2" transform="rotate(-90 168.7 140.2)">P$1</text>
<text x="206.8" y="140.2" transform="rotate(-90 206.8 140.2)">P$1</text>
<text x="244.9" y="140.2" transform="rotate(-90 244.9 140.2)">P$1</text>
<text x="283" y="140.2" transform="rotate(-90 283 140.2)">P$1</text>
<text x="318.6" y="140.2" transform="rotate(-90 318.6 140.2)">P$1</text>
<text x="354.1" y="140.2" transform="rotate(-90 354.1 140.2)">P$1</text>
<text x="41.1" y="147.3">P$5</text>
<text x="49.5" y="148.4">4</text>
<text x="55.6" y="149.6" transform="rotate(-90 55.6 149.6)">GND</text>
<text x="58.9" y="148.4">1</text>
<text x="64.8" y="147.3">P$2</text>
<text x="79.2" y="147.3">P$5</text>
<text x="87.6" y="148.4">4</text>
<text x="93.7" y="149.6" transform="rotate(-90 93.7 149.6)">GND</text>
<text x="97" y="148.4">1</text>
<text x="102.9" y="147.3">P$2</text>
<text x="117.3" y="147.3">P$5</text>
<text x="125.7" y="148.4">4</text>
<text x="131.8" y="149.6" transform="rotate(-90 131.8 149.6)">GND</text>
<text x="135.1" y="148.4">1</text>
<text x="141" y="147.3">P$2</text>
<text x="155.4" y="147.3">P$5</text>
<text x="163.8" y="148.4">4</text>
<text x="169.9" y="149.6" transform="rotate(-90 169.9 149.6)">GND</text>
<text x="173.2" y="148.4">1</text>
<text x="179.1" y="147.3">P$2</text>
<text x="193.5" y="147.3">P$5</text>
<text x="201.9" y="148.4">4</text>
<text x="208" y="149.6" transform="rotate(-90 208 149.6)">GND</text>
<text x="211.3" y="148.4">1</text>
<text x="217.2" y="147.3">P$2</text>
<text x="231.5" y="147.3">P$5</text>
<text x="240" y="148.4">4</text>
<text x="246.1" y="149.6" transform="rotate(-90 246.1 149.6)">GND</text>
<text x="249.4" y="148.4">1</text>
<text x="255.2" y="147.3">P$2</text>
<text x="269.6" y="147.3">P$5</text>
<text x="278.1" y="148.4">4</text>
<text x="284.1" y="149.6" transform="rotate(-90 284.1 149.6)">GND</text>
<text x="287.5" y="148.4">1</text>
<text x="293.3" y="147.3">P$2</text>
<text x="305.2" y="147.3">P$5</text>
<text x="313.7" y="148.4">4</text>
<text x="319.7" y="149.6" transform="rotate(-90 319.7 149.6)">GND</text>
<text x="323" y="148.4">1</text>
<text x="328.9" y="147.3">P$2</text>
<text x="340.8" y="147.3">P$5</text>
<text x="349.2" y="148.4">4</text>
<text x="355.3" y="149.6" transform="rotate(-90 355.3 149.6)">GND</text>
<text x="358.6" y="148.4">1</text>
<text x="364.5" y="147.3">P$2</text>
<text x="50.5" y="152.9" transform="rotate(-90 50.5 152.9)">3</text>
<text x="60.7" y="152.9" transform="rotate(-90 60.7 152.9)">2</text>
<text x="88.6" y="152.9" transform="rotate(-90 88.6 152.9)">3</text>
<text x="98.8" y="152.9" transform="rotate(-90 98.8 152.9)">2</text>
<text x="126.7" y="152.9" transform="rotate(-90 126.7 152.9)">3</text>
<text x="136.9" y="152.9" transform="rotate(-90 136.9 152.9)">2</text>
<text x="164.8" y="152.9" transform="rotate(-90 164.8 152.9)">3</text>
<text x="174.9" y="152.9" transform="rotate(-90 174.9 152.9)">2</text>
<text x="202.9" y="152.9" transform="rotate(-90 202.9 152.9)">3</text>
<text x="213" y="152.9" transform="rotate(-90 213 152.9)">2</text>
<text x="241" y="152.9" transform="rotate(-90 241 152.9)">3</text>
<text x="251.1" y="152.9" transform="rotate(-90 251.1 152.9)">2</text>
<text x="279.1" y="152.9" transform="rotate(-90 279.1 152.9)">3</text>
<text x="289.2" y="152.9" transform="rotate(-90 289.2 152.9)">2</text>
<text x="314.6" y="152.9" transform="rotate(-90 314.6 152.9)">3</text>
<text x="324.8" y="152.9" transform="rotate(-90 324.8 152.9)">2</text>
<text x="350.2" y="152.9" transform="rotate(-90 350.2 152.9)">3</text>
<text x="360.3" y="152.9" transform="rotate(-90 360.3 152.9)">2</text>
<text x="49.4" y="161.4" transform="rotate(-90 49.4 161.4)">P$4</text>
<text x="59.5" y="161.4" transform="rotate(-90 59.5 161.4)">P$3</text>
<text x="87.5" y="161.4" transform="rotate(-90 87.5 161.4)">P$4</text>
<text x="97.6" y="161.4" transform="rotate(-90 97.6 161.4)">P$3</text>
<text x="125.6" y="161.4" transform="rotate(-90 125.6 161.4)">P$4</text>
<text x="135.7" y="161.4" transform="rotate(-90 135.7 161.4)">P$3</text>
<text x="163.7" y="161.4" transform="rotate(-90 163.7 161.4)">P$4</text>
<text x="173.8" y="161.4" transform="rotate(-90 173.8 161.4)">P$3</text>
<text x="201.8" y="161.4" transform="rotate(-90 201.8 161.4)">P$4</text>
<text x="211.9" y="161.4" transform="rotate(-90 211.9 161.4)">P$3</text>
<text x="239.9" y="161.4" transform="rotate(-90 239.9 161.4)">P$4</text>
<text x="250" y="161.4" transform="rotate(-90 250 161.4)">P$3</text>
<text x="278" y="161.4" transform="rotate(-90 278 161.4)">P$4</text>
<text x="288.1" y="161.4" transform="rotate(-90 288.1 161.4)">P$3</text>
<text x="313.5" y="161.4" transform="rotate(-90 313.5 161.4)">P$4</text>
<text x="323.7" y="161.4" transform="rotate(-90 323.7 161.4)">P$3</text>
<text x="349.1" y="161.4" transform="rotate(-90 349.1 161.4)">P$4</text>
<text x="359.2" y="161.4" transform="rotate(-90 359.2 161.4)">P$3</text>
<text x="57" y="178.3" transform="rotate(-90 57 178.3)">P$1</text>
<text x="95.1" y="178.3" transform="rotate(-90 95.1 178.3)">P$1</text>
<text x="133.2" y="178.3" transform="rotate(-90 133.2 178.3)">P$1</text>
<text x="171.3" y="178.3" transform="rotate(-90 171.3 178.3)">P$1</text>
<text x="209.4" y="178.3" transform="rotate(-90 209.4 178.3)">P$1</text>
<text x="247.5" y="178.3" transform="rotate(-90 247.5 178.3)">P$1</text>
<text x="285.6" y="178.3" transform="rotate(-90 285.6 178.3)">P$1</text>
<text x="321.1" y="178.3" transform="rotate(-90 321.1 178.3)">P$1</text>
<text x="356.7" y="178.3" transform="rotate(-90 356.7 178.3)">P$1</text>
<text x="43.6" y="185.4">P$5</text>
<text x="67.3" y="185.4">P$2</text>
<text x="81.7" y="185.4">P$5</text>
<text x="105.4" y="185.4">P$2</text>
<text x="119.8" y="185.4">P$5</text>
<text x="143.5" y="185.4">P$2</text>
<text x="157.9" y="185.4">P$5</text>
<text x="181.6" y="185.4">P$2</text>
<text x="196" y="185.4">P$5</text>
<text x="219.7" y="185.4">P$2</text>
<text x="234.1" y="185.4">P$5</text>
<text x="257.8" y="185.4">P$2</text>
<text x="272.2" y="185.4">P$5</text>
<text x="295.9" y="185.4">P$2</text>
<text x="307.7" y="185.4">P$5</text>
<text x="331.4" y="185.4">P$2</text>
<text x="343.3" y="185.4">P$5</text>
<text x="367" y="185.4">P$2</text>
<text x="52.1" y="186.5">4</text>
<text x="53" y="191" transform="rotate(-90 53 191)">3</text>
<text x="58.1" y="187.7" transform="rotate(-90 58.1 187.7)">GND</text>
<text x="61.5" y="186.5">1</text>
<text x="63.2" y="191" transform="rotate(-90 63.2 191)">2</text>
<text x="90.2" y="186.5">4</text>
<text x="91.1" y="191" transform="rotate(-90 91.1 191)">3</text>
<text x="96.2" y="187.7" transform="rotate(-90 96.2 187.7)">GND</text>
<text x="99.6" y="186.5">1</text>
<text x="101.3" y="191" transform="rotate(-90 101.3 191)">2</text>
<text x="128.3" y="186.5">4</text>
<text x="129.2" y="191" transform="rotate(-90 129.2 191)">3</text>
<text x="134.3" y="187.7" transform="rotate(-90 134.3 187.7)">GND</text>
<text x="137.6" y="186.5">1</text>
<text x="139.4" y="191" transform="rotate(-90 139.4 191)">2</text>
<text x="166.4" y="186.5">4</text>
<text x="167.3" y="191" transform="rotate(-90 167.3 191)">3</text>
<text x="172.4" y="187.7" transform="rotate(-90 172.4 187.7)">GND</text>
<text x="175.7" y="186.5">1</text>
<text x="177.5" y="191" transform="rotate(-90 177.5 191)">2</text>
<text x="204.5" y="186.5">4</text>
<text x="205.4" y="191" transform="rotate(-90 205.4 191)">3</text>
<text x="210.5" y="187.7" transform="rotate(-90 210.5 187.7)">GND</text>
<text x="213.8" y="186.5">1</text>
<text x="215.6" y="191" transform="rotate(-90 215.6 191)">2</text>
<text x="242.5" y="186.5">4</text>
<text x="243.5" y="191" transform="rotate(-90 243.5 191)">3</text>
<text x="248.6" y="187.7" transform="rotate(-90 248.6 187.7)">GND</text>
<text x="251.9" y="186.5">1</text>
<text x="253.7" y="191" transform="rotate(-90 253.7 191)">2</text>
<text x="280.6" y="186.5">4</text>
<text x="281.6" y="191" transform="rotate(-90 281.6 191)">3</text>
<text x="286.7" y="187.7" transform="rotate(-90 286.7 187.7)">GND</text>
<text x="290" y="186.5">1</text>
<text x="291.8" y="191" transform="rotate(-90 291.8 191)">2</text>
<text x="316.2" y="186.5">4</text>
<text x="317.2" y="191" transform="rotate(-90 317.2 191)">3</text>
<text x="322.2" y="187.7" transform="rotate(-90 322.2 187.7)">GND</text>
<text x="325.6" y="186.5">1</text>
<text x="327.3" y="191" transform="rotate(-90 327.3 191)">2</text>
<text x="351.8" y="186.5">4</text>
<text x="352.7" y="191" transform="rotate(-90 352.7 191)">3</text>
<text x="357.8" y="187.7" transform="rotate(-90 357.8 187.7)">GND</text>
<text x="361.1" y="186.5">1</text>
<text x="362.9" y="191" transform="rotate(-90 362.9 191)">2</text>
<text x="51.9" y="199.5" transform="rotate(-90 51.9 199.5)">P$4</text>
<text x="62.1" y="199.5" transform="rotate(-90 62.1 199.5)">P$3</text>
<text x="90" y="199.5" transform="rotate(-90 90 199.5)">P$4</text>
<text x="100.2" y="199.5" transform="rotate(-90 100.2 199.5)">P$3</text>
<text x="128.1" y="199.5" transform="rotate(-90 128.1 199.5)">P$4</text>
<text x="138.3" y="199.5" transform="rotate(-90 138.3 199.5)">P$3</text>
<text x="166.2" y="199.5" transform="rotate(-90 166.2 199.5)">P$4</text>
<text x="176.4" y="199.5" transform="rotate(-90 176.4 199.5)">P$3</text>
<text x="204.3" y="199.5" transform="rotate(-90 204.3 199.5)">P$4</text>
<text x="214.5" y="199.5" transform="rotate(-90 214.5 199.5)">P$3</text>
<text x="242.4" y="199.5" transform="rotate(-90 242.4 199.5)">P$4</text>
<text x="252.6" y="199.5" transform="rotate(-90 252.6 199.5)">P$3</text>
<text x="280.5" y="199.5" transform="rotate(-90 280.5 199.5)">P$4</text>
<text x="290.6" y="199.5" transform="rotate(-90 290.6 199.5)">P$3</text>
<text x="316" y="199.5" transform="rotate(-90 316 199.5)">P$4</text>
<text x="326.2" y="199.5" transform="rotate(-90 326.2 199.5)">P$3</text>
<text x="351.6" y="199.5" transform="rotate(-90 351.6 199.5)">P$4</text>
<text x="361.8" y="199.5" transform="rotate(-90 361.8 199.5)">P$3</text>
<text x="57" y="213.8" transform="rotate(-90 57 213.8)">P$1</text>
<text x="95.1" y="213.8" transform="rotate(-90 95.1 213.8)">P$1</text>
<text x="133.2" y="213.8" transform="rotate(-90 133.2 213.8)">P$1</text>
<text x="171.3" y="213.8" transform="rotate(-90 171.3 213.8)">P$1</text>
<text x="209.4" y="213.8" transform="rotate(-90 209.4 213.8)">P$1</text>
<text x="247.5" y="213.8" transform="rotate(-90 247.5 213.8)">P$1</text>
<text x="285.6" y="213.8" transform="rotate(-90 285.6 213.8)">P$1</text>
<text x="321.1" y="213.8" transform="rotate(-90 321.1 213.8)">P$1</text>
<text x="356.7" y="213.8" transform="rotate(-90 356.7 213.8)">P$1</text>
<text x="43.6" y="220.9">P$5</text>
<text x="67.3" y="220.9">P$2</text>
<text x="81.7" y="220.9">P$5</text>
<text x="105.4" y="220.9">P$2</text>
<text x="119.8" y="220.9">P$5</text>
<text x="143.5" y="220.9">P$2</text>
<text x="157.9" y="220.9">P$5</text>
<text x="181.6" y="220.9">P$2</text>
<text x="196" y="220.9">P$5</text>
<text x="219.7" y="220.9">P$2</text>
<text x="234.1" y="220.9">P$5</text>
<text x="257.8" y="220.9">P$2</text>
<text x="272.2" y="220.9">P$5</text>
<text x="295.9" y="220.9">P$2</text>
<text x="307.7" y="220.9">P$5</text>
<text x="331.4" y="220.9">P$2</text>
<text x="343.3" y="220.9">P$5</text>
<text x="367" y="220.9">P$2</text>
<text x="52.1" y="222">4</text>
<text x="53" y="226.5" transform="rotate(-90 53 226.5)">3</text>
<text x="58.1" y="223.3" transform="rotate(-90 58.1 223.3)">GND</text>
<text x="61.5" y="222">1</text>
<text x="63.2" y="226.5" transform="rotate(-90 63.2 226.5)">2</text>
<text x="90.2" y="222">4</text>
<text x="91.1" y="226.5" transform="rotate(-90 91.1 226.5)">3</text>
<text x="96.2" y="223.3" transform="rotate(-90 96.2 223.3)">GND</text>
<text x="99.6" y="222">1</text>
<text x="101.3" y="226.5" transform="rotate(-90 101.3 226.5)">2</text>
<text x="128.3" y="222">4</text>
<text x="129.2" y="226.5" transform="rotate(-90 129.2 226.5)">3</text>
<text x="134.3" y="223.3" transform="rotate(-90 134.3 223.3)">GND</text>
<text x="137.6" y="222">1</text>
<text x="139.4" y="226.5" transform="rotate(-90 139.4 226.5)">2</text>
<text x="166.4" y="222">4</text>
<text x="167.3" y="226.5" transform="rotate(-90 167.3 226.5)">3</text>
<text x="172.4" y="223.3" transform="rotate(-90 172.4 223.3)">GND</text>
<text x="175.7" y="222">1</text>
<text x="177.5" y="226.5" transform="rotate(-90 177.5 226.5)">2</text>
<text x="204.5" y="222">4</text>
<text x="205.4" y="226.5" transform="rotate(-90 205.4 226.5)">3</text>
<text x="210.5" y="223.3" transform="rotate(-90 210.5 223.3)">GND</text>
<text x="213.8" y="222">1</text>
<text x="215.6" y="226.5" transform="rotate(-90 215.6 226.5)">2</text>
<text x="242.5" y="222">4</text>
<text x="243.5" y="226.5" transform="rotate(-90 243.5 226.5)">3</text>
<text x="248.6" y="223.3" transform="rotate(-90 248.6 223.3)">GND</text>
<text x="251.9" y="222">1</text>
<text x="253.7" y="226.5" transform="rotate(-90 253.7 226.5)">2</text>
<text x="280.6" y="222">4</text>
<text x="281.6" y="226.5" transform="rotate(-90 281.6 226.5)">3</text>
<text x="286.7" y="223.3" transform="rotate(-90 286.7 223.3)">GND</text>
<text x="290" y="222">1</text>
<text x="291.8" y="226.5" transform="rotate(-90 291.8 226.5)">2</text>
<text x="316.2" y="222">4</text>
<text x="317.2" y="226.5" transform="rotate(-90 317.2 226.5)">3</text>
<text x="322.2" y="223.3" transform="rotate(-90 322.2 223.3)">GND</text>
<text x="325.6" y="222">1</text>
<text x="327.3" y="226.5" transform="rotate(-90 327.3 226.5)">2</text>
<text x="351.8" y="222">4</text>
<text x="352.7" y="226.5" transform="rotate(-90 352.7 226.5)">3</text>
<text x="357.8" y="223.3" transform="rotate(-90 357.8 223.3)">GND</text>
<text x="361.1" y="222">1</text>
<text x="362.9" y="226.5" transform="rotate(-90 362.9 226.5)">2</text>
<text x="51.9" y="235" transform="rotate(-90 51.9 235)">P$4</text>
<text x="62.1" y="235" transform="rotate(-90 62.1 235)">P$3</text>
<text x="90" y="235" transform="rotate(-90 90 235)">P$4</text>
<text x="100.2" y="235" transform="rotate(-90 100.2 235)">P$3</text>
<text x="128.1" y="235" transform="rotate(-90 128.1 235)">P$4</text>
<text x="138.3" y="235" transform="rotate(-90 138.3 235)">P$3</text>
<text x="166.2" y="235" transform="rotate(-90 166.2 235)">P$4</text>
<text x="176.4" y="235" transform="rotate(-90 176.4 235)">P$3</text>
<text x="204.3" y="235" transform="rotate(-90 204.3 235)">P$4</text>
<text x="214.5" y="235" transform="rotate(-90 214.5 235)">P$3</text>
<text x="242.4" y="235" transform="rotate(-90 242.4 235)">P$4</text>
<text x="252.6" y="235" transform="rotate(-90 252.6 235)">P$3</text>
<text x="280.5" y="235" transform="rotate(-90 280.5 235)">P$4</text>
<text x="290.6" y="235" transform="rotate(-90 290.6 235)">P$3</text>
<text x="316" y="235" transform="rotate(-90 316 235)">P$4</text>
<text x="326.2" y="235" transform="rotate(-90 326.2 235)">P$3</text>
<text x="351.6" y="235" transform="rotate(-90 351.6 235)">P$4</text>
<text x="361.8" y="235" transform="rotate(-90 361.8 235)">P$3</text>
</g>
</svg>
